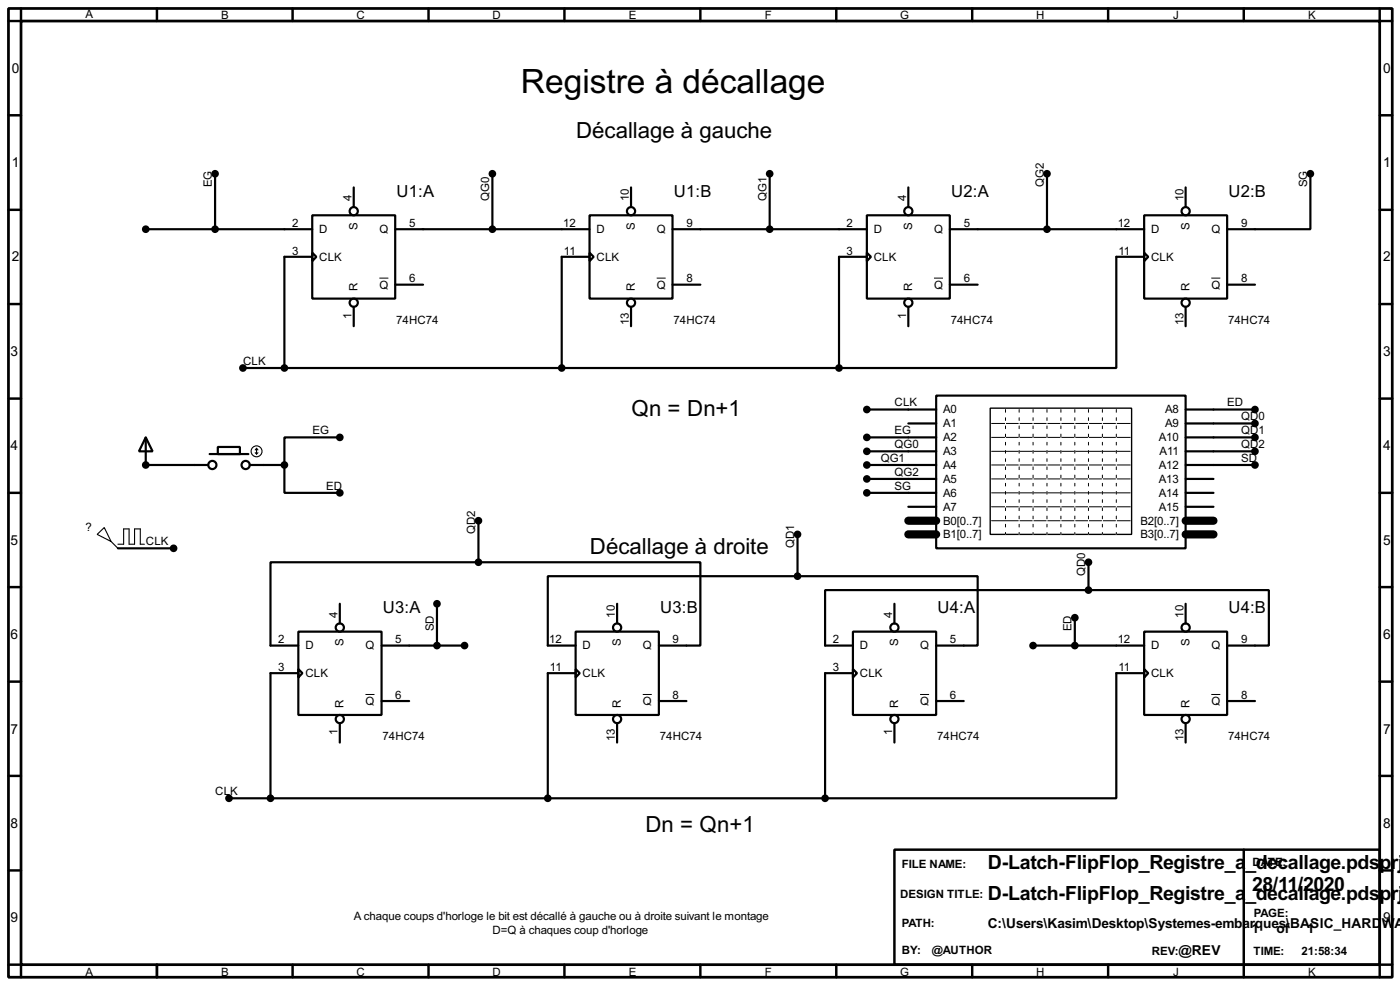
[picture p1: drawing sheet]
<svg xmlns="http://www.w3.org/2000/svg" width="256mm" height="180mm" viewBox="0 0 256 180" stroke-linecap="round" stroke-linejoin="round" font-family="sans-serif">
<path d="M1.6 1.6h253.5v177.3h-253.5zM3.9 3.9h248.9v172.7h-248.9z" fill="none" stroke="#000" stroke-width=".5"/>
<g fill="none" stroke="#000" stroke-width=".45">
<path d="M3.9 1.6v2.3h-2.3M28.8 1.6v2.3M53.6 1.6v2.3M78.5 1.6v2.3M103.4 1.6v2.3M128.3 1.6v2.3M153.2 1.6v2.3M178.1 1.6v2.3M203 1.6v2.3M227.9 1.6v2.3M252.8 1.6v2.3h2.3M1.6 21.1h2.3"/>
<path d="M1.6 38.4h2.3M252.8 21.1h2.3M252.8 38.4h2.3M1.6 55.7h2.3M252.8 55.7h2.3M1.6 73h2.3M252.8 73h2.3M1.6 90.2h2.3M252.8 90.2h2.3M1.6 107.5h2.3M252.8 107.5h2.3M1.6 124.8h2.3"/>
<path d="M252.8 124.8h2.3M1.6 142h2.3M1.6 159.3h2.3M163.9 155.5h88.9v21.1h-88.9zM227.9 155.5v23.4M252.8 142h2.3M252.8 159.3h2.3M1.6 176.6h2.3v2.3M28.8 176.6v2.3M53.6 176.6v2.3M78.5 176.6v2.3M103.4 176.6v2.3"/>
<path d="M128.3 176.6v2.3M153.2 176.6v2.3M178.1 176.6v2.3M203 176.6v2.3M255.1 176.6h-2.3v2.3"/>
</g>
<g fill="none" stroke="#000" stroke-width=".4">
<path d="M39.4 31.8v10.2M57.2 39.4h15.2v15.3h-15.2zM64.8 34.3v3.6M90.2 31.8v10.2M108 39.4h15.2v15.3h-15.2zM115.6 34.3v3.6M141 31.8v10.2M158.8 39.4h15.2v15.3h-15.2zM166.4 34.3v3.6M191.8 31.8v10.2M209.6 39.4h15.2v15.3h-15.2zM217.2 34.3v3.6"/>
<path d="M240.1 31.8v10.2h-15.3M26.7 42h30.5M57.2 46.3l.8 .7-.8 .8zM57.2 47h-5.1v20.4M64.8 56.2v3.5M72.4 42h35.6M72.4 52.1h5.1M108 46.3l.8 .7-.8 .8zM108 47h-5.1v20.4M115.6 56.2v3.5M123.2 42h35.6M123.2 52.1h5.1"/>
<path d="M158.8 46.3l.8 .7-.8 .8zM158.8 47h-5.1v20.4M166.4 56.2v3.5M174 42h35.6M174 52.1h5.1M209.6 46.3l.8 .7-.8 .8zM209.6 47h-5.1v20.4h-50.8M217.2 56.2v3.5M224.8 52.1h5.1M44.5 67.4h109.2M158.8 75h12.7M166.4 77.5h5.1"/>
<path d="M171.5 72.4h45.7v28h-45.7zM217.2 75h12.7M217.2 77.5h12.7M26.7 80.1l1.3 2.5h-2.5zM26.7 80.1v5h11.5M38.4 83.1h7.1M39.9 81.8h4.1v1.3h-4.1zM45.8 85.1h6.3M52.1 85.1v5.1h10.2M62.3 80.1h-10.2v5M87.7 95.3v7.6M146.1 97.8v7.7"/>
<path d="M158.8 80.1h12.7M158.8 82.6h12.7M158.8 85.1h12.7M158.8 90.2h12.7M158.8 87.7h12.7M166.4 92.8h5.1M217.2 80.1h12.7M217.2 82.6h12.7M217.2 85.1h12.7M217.2 90.2h5.1M217.2 87.7h5.1M217.2 92.8h5.1"/>
<path d="M21.6 100.4h10.2M54.7 115.6h15.2v15.3h-15.2zM62.3 110.5v3.6M69.9 118.2h15.2M80.1 110.5v7.7M87.7 102.9h40.6v15.3h-7.6M87.7 102.9h-38.1v15.3h5.1M105.5 115.6h15.2v15.3h-15.2zM113.1 110.5v3.6M146.1 105.5h33v12.7h-7.6M146.1 105.5h-45.7v12.7h5.1M156.3 115.6h15.2v15.3h-15.2z"/>
<path d="M163.9 110.5v3.6M189.3 118.2h20.3M196.9 113.1v5.1M199.4 108h33.1v10.2h-7.7M199.4 108h-48.2v10.2h5.1M199.4 102.9v5.1M209.6 115.6h15.2v15.3h-15.2zM217.2 110.5v3.6M54.7 122.5l.7 .7-.7 .8zM54.7 123.2h-5.1v22.9M62.3 132.4v3.5M69.9 128.3h5.1"/>
<path d="M105.5 122.5l.7 .7-.7 .8zM105.5 123.2h-5.1v22.9M113.1 132.4v3.5M120.7 128.3h5.1M156.3 122.5l.7 .7-.7 .8zM156.3 123.2h-5.1v22.9M163.9 132.4v3.5M171.5 128.3h5.1M209.6 122.5l.8 .7-.8 .8zM209.6 123.2h-5.1v22.9h-53.3M217.2 132.4v3.5M224.8 128.3h5.1"/>
<path d="M42 146.1h109.2"/>
<circle cx="64.8" cy="38.7" r=".75"/>
<circle cx="115.6" cy="38.7" r=".75"/>
<circle cx="166.4" cy="38.7" r=".75"/>
<circle cx="217.2" cy="38.7" r=".75"/>
<circle cx="64.8" cy="55.4" r=".75"/>
<circle cx="115.6" cy="55.4" r=".75"/>
<circle cx="166.4" cy="55.4" r=".75"/>
<circle cx="217.2" cy="55.4" r=".75"/>
<circle cx="38.9" cy="85.1" r=".75"/>
<circle cx="45" cy="85.1" r=".75"/>
<circle cx="62.2" cy="114.9" r=".75"/>
<circle cx="113" cy="114.9" r=".75"/>
<circle cx="163.8" cy="114.9" r=".75"/>
<circle cx="217.2" cy="114.9" r=".75"/>
<circle cx="62.2" cy="131.6" r=".75"/>
<circle cx="113" cy="131.6" r=".75"/>
<circle cx="163.8" cy="131.6" r=".75"/>
<circle cx="217.2" cy="131.6" r=".75"/>
</g>
<circle cx="26.7" cy="85.1" r=".2" fill="#000"/>
<g fill="none" stroke="#000" stroke-width=".18">
<path d="M69.5 50.9h1.7M120.3 50.9h1.7M171.1 50.9h1.7M221.9 50.9h1.7M181.7 77.5h25.4M181.7 80.1h25.4M181.7 82.6h25.4M181.7 85.1h25.4M181.7 87.7h25.4M181.7 90.2h25.4M181.7 92.8h25.4M181.7 95.3h25.4"/>
<path d="M67 127.1h1.6M117.8 127.1h1.6M168.6 127.1h1.6M221.9 127.1h1.7"/>
</g>
<g fill="#000" stroke="#000" stroke-width=".4">
<circle cx="39.4" cy="31.8" r=".5"/>
<circle cx="90.2" cy="31.8" r=".5"/>
<circle cx="141" cy="31.8" r=".5"/>
<circle cx="191.8" cy="31.8" r=".5"/>
<circle cx="240" cy="31.8" r=".5"/>
<circle cx="26.7" cy="42" r=".5"/>
<circle cx="39.4" cy="42" r=".5"/>
<circle cx="90.2" cy="42" r=".5"/>
<circle cx="141" cy="42" r=".5"/>
<circle cx="191.8" cy="42" r=".5"/>
<circle cx="44.5" cy="67.4" r=".5"/>
<circle cx="52.1" cy="67.4" r=".5"/>
<circle cx="102.9" cy="67.4" r=".5"/>
<circle cx="153.7" cy="67.4" r=".5"/>
<circle cx="158.8" cy="75" r=".5"/>
<circle cx="229.9" cy="77.5" r=".5"/>
<circle cx="229.9" cy="75" r=".5"/>
<circle cx="26.7" cy="85.1" r=".5"/>
<circle cx="52.1" cy="85.1" r=".5"/>
<circle cx="62.2" cy="80.1" r=".5"/>
<circle cx="62.2" cy="90.2" r=".5"/>
<circle cx="87.6" cy="95.3" r=".5"/>
<circle cx="146.1" cy="97.8" r=".5"/>
<circle cx="158.8" cy="87.7" r=".5"/>
<circle cx="158.8" cy="90.2" r=".5"/>
<circle cx="158.8" cy="82.6" r=".5"/>
<circle cx="158.8" cy="80.1" r=".5"/>
<circle cx="158.8" cy="85.1" r=".5"/>
<circle cx="229.9" cy="82.6" r=".5"/>
<circle cx="229.9" cy="80.1" r=".5"/>
<circle cx="229.9" cy="85.1" r=".5"/>
<circle cx="31.8" cy="100.4" r=".5"/>
<circle cx="80" cy="118.2" r=".5"/>
<circle cx="80" cy="110.5" r=".5"/>
<circle cx="85.1" cy="118.2" r=".5"/>
<circle cx="87.6" cy="102.9" r=".5"/>
<circle cx="146.1" cy="105.5" r=".5"/>
<circle cx="189.2" cy="118.2" r=".5"/>
<circle cx="196.9" cy="113.1" r=".5"/>
<circle cx="196.9" cy="118.2" r=".5"/>
<circle cx="199.4" cy="108" r=".5"/>
<circle cx="199.4" cy="102.9" r=".5"/>
<circle cx="41.9" cy="146.1" r=".5"/>
<circle cx="49.5" cy="146.1" r=".5"/>
<circle cx="100.3" cy="146.1" r=".5"/>
<circle cx="151.1" cy="146.1" r=".5"/>
</g>
<path d="M181.4 74.7h25.9v23.1h-25.9z" fill="none" stroke="#000" stroke-width=".25"/>
<path d="M184.2 75v22.8M186.7 75v22.8M189.3 75v22.8M191.8 75v22.8M194.4 75v22.8M196.9 75v22.8M199.4 75v22.8M202 75v22.8M204.5 75v22.8" fill="none" stroke="#fff" stroke-width=".18"/>
<path d="M184.2 75v22.8M186.7 75v22.8M189.3 75v22.8M191.8 75v22.8M194.4 75v22.8M196.9 75v22.8M199.4 75v22.8M202 75v22.8M204.5 75v22.8" fill="none" stroke="#000" stroke-width=".18" stroke-dasharray=".5 1"/>
<path d="M166.4 95.3h5.1M166.4 97.8h5.1M217.2 95.3h5.1M217.2 97.8h5.1" fill="none" stroke="#000" stroke-width="1.5"/>
<g fill="none" stroke="#000" stroke-width=".2">
<path d="M17.8 97.8l1.3-1.2 1.3 2.5zM20.4 99.1l1.2 1.3M21.6 99.6h1.1v-2.8h1v2.8h1v-2.8h1v2.8h.8M46.8 82.9l.2 .2M47 82.1v1M47 82.1l-.2 .3M47 82.1l.3 .3M47.3 82.9l-.3 .2"/>
<circle cx="47" cy="82.6" r="1"/>
</g>
<text font-size="6.9" x="95.4" y="16.9">Registre à décallage</text>
<g font-size="4.6">
<text x="105.5" y="25.2">Décallage à gauche</text>
<text x="115.7" y="76.1">Qn = Dn+1</text>
<text x="108.1" y="101.5">Décallage à droite</text>
<text x="118.2" y="152.3">Dn = Qn+1</text>
</g>
<g font-size="4">
<text x="181" y="159.1">D-Latch-FlipFlop_Registre_a</text>
<text x="228.2" y="159.1">_decallage.pdspr</text>
<text x="256.2" y="159.1">j</text>
<text x="181" y="164.8">D-Latch-FlipFlop_Registre_a</text>
<text x="228.2" y="164.8">_decallage.pdspr</text>
<text x="229.4" y="163.1">28/11/2020</text>
<text x="256.2" y="164.8">j</text>
</g>
<g font-size="3.4">
<text x="72.7" y="36">U1:A</text>
<text x="123.5" y="36">U1:B</text>
<text x="174.3" y="36">U2:A</text>
<text x="225.1" y="36">U2:B</text>
<text x="70.2" y="112.3">U3:A</text>
<text x="121" y="112.3">U3:B</text>
<text x="171.8" y="112.3">U4:A</text>
<text x="225.1" y="112.3">U4:B</text>
</g>
<g font-size="2.8">
<text x="2.2" y="13.4">0</text>
<text x="253.4" y="13.4">0</text>
<text x="2.2" y="30.6">1</text>
<text x="253.4" y="30.6">1</text>
<text x="2.2" y="47.9">2</text>
<text x="253.4" y="47.9">2</text>
<text x="1.9" y="65.2">3</text>
<text x="253.4" y="65.2">3</text>
<text x="1.9" y="82.4">4</text>
<text x="253.4" y="82.4">4</text>
<text x="1.9" y="99.7">5</text>
<text x="253.4" y="99.7">5</text>
<text x="1.9" y="117">6</text>
<text x="253.4" y="117">6</text>
<text x="1.9" y="134.3">7</text>
<text x="253.4" y="134.3">7</text>
<text x="1.9" y="151.5">8</text>
<text x="253.4" y="151.5">8</text>
<text x="1.9" y="168.8">9</text>
<text x="180.9" y="169.8">C:\Users\Kasim\Desktop\Systemes-embarques\BASIC_HARD</text>
<text x="229.3" y="170.8">1</text>
<text x="233.9" y="170.8">of</text>
<text x="239.4" y="170.8">1</text>
<text x="253.1" y="169.8">W</text>
<text x="253.4" y="168.8">9</text>
<text x="255.4" y="169.8">A</text>
<text x="215.9" y="174.9">@REV</text>
</g>
<g font-size="2.4">
<text x="15.6" y="3.2">A</text>
<text x="40.5" y="3.5">B</text>
<text x="65.3" y="3.5">C</text>
<text x="90.2" y="3.5">D</text>
<text x="115.2" y="3.5">E</text>
<text x="140.1" y="3.5">F</text>
<text x="164.9" y="3.5">G</text>
<text x="189.8" y="3.5">H</text>
<text x="214.9" y="3.5">J</text>
<text x="239.6" y="3.5">K</text>
<text x="38.8" y="34.3" transform="rotate(-90 38.8 34.3)">EG</text>
<text x="191.2" y="34.3" transform="rotate(-90 191.2 34.3)">QG2</text>
<text x="239.5" y="34.3" transform="rotate(-90 239.5 34.3)">SG</text>
<text x="53.5" y="41.6">2</text>
<text x="64.4" y="36.8" transform="rotate(-90 64.4 36.8)">4</text>
<text x="75" y="41.6">5</text>
<text x="89.6" y="36.8" transform="rotate(-90 89.6 36.8)">QG0</text>
<text x="103.2" y="41.6">12</text>
<text x="115.2" y="36.9" transform="rotate(-90 115.2 36.9)">10</text>
<text x="125.8" y="41.6">9</text>
<text x="140.4" y="36.8" transform="rotate(-90 140.4 36.8)">QG1</text>
<text x="155.1" y="41.6">2</text>
<text x="166" y="36.8" transform="rotate(-90 166 36.8)">4</text>
<text x="176.6" y="41.6">5</text>
<text x="204.8" y="41.6">12</text>
<text x="216.8" y="36.9" transform="rotate(-90 216.8 36.9)">10</text>
<text x="227.4" y="41.6">9</text>
<text x="53.5" y="46.6">3</text>
<text x="58.5" y="42.7">D</text>
<text x="58.5" y="47.7">CLK</text>
<text x="65.5" y="42" transform="rotate(-90 65.5 42)">S</text>
<text x="69.5" y="42.7">Q</text>
<text x="103.3" y="46.6">11</text>
<text x="109.3" y="42.7">D</text>
<text x="109.3" y="47.7">CLK</text>
<text x="116.3" y="42" transform="rotate(-90 116.3 42)">S</text>
<text x="120.3" y="42.7">Q</text>
<text x="155.1" y="46.6">3</text>
<text x="160.1" y="42.7">D</text>
<text x="160.1" y="47.7">CLK</text>
<text x="167.1" y="42" transform="rotate(-90 167.1 42)">S</text>
<text x="171.1" y="42.7">Q</text>
<text x="204.9" y="46.6">11</text>
<text x="210.9" y="42.7">D</text>
<text x="210.9" y="47.7">CLK</text>
<text x="217.9" y="42" transform="rotate(-90 217.9 42)">S</text>
<text x="221.9" y="42.7">Q</text>
<text x="65.5" y="53.3" transform="rotate(-90 65.5 53.3)">R</text>
<text x="69.5" y="52.8">Q</text>
<text x="75" y="51.7">6</text>
<text x="116.3" y="53.3" transform="rotate(-90 116.3 53.3)">R</text>
<text x="120.3" y="52.8">Q</text>
<text x="125.8" y="51.7">8</text>
<text x="167.1" y="53.3" transform="rotate(-90 167.1 53.3)">R</text>
<text x="171.1" y="52.8">Q</text>
<text x="176.6" y="51.7">6</text>
<text x="217.9" y="53.3" transform="rotate(-90 217.9 53.3)">R</text>
<text x="221.9" y="52.8">Q</text>
<text x="227.4" y="51.7">8</text>
<text x="64.4" y="58.3" transform="rotate(-90 64.4 58.3)">1</text>
<text x="72.6" y="59.3">74HC74</text>
<text x="115.2" y="59.5" transform="rotate(-90 115.2 59.5)">13</text>
<text x="123.4" y="59.3">74HC74</text>
<text x="166" y="58.3" transform="rotate(-90 166 58.3)">1</text>
<text x="174.2" y="59.3">74HC74</text>
<text x="216.8" y="59.5" transform="rotate(-90 216.8 59.5)">13</text>
<text x="225" y="59.3">74HC74</text>
<text x="44.5" y="66.7">CLK</text>
<text x="163.9" y="74.4">CLK</text>
<text x="172.8" y="75.7">A0</text>
<text x="213.4" y="75.7">A8</text>
<text x="224.8" y="74.4">ED</text>
<text x="227.4" y="76.9">QD0</text>
<text x="57.2" y="79.5">EG</text>
<text x="163.9" y="82">QG0</text>
<text x="163.9" y="79.5">EG</text>
<text x="172.8" y="78.2">A1</text>
<text x="172.8" y="80.8">A2</text>
<text x="172.8" y="83.3">A3</text>
<text x="212.3" y="80.8">A10</text>
<text x="212.4" y="83.3">A11</text>
<text x="213.4" y="78.2">A9</text>
<text x="227.4" y="79.5">QD1</text>
<text x="227.4" y="82">QD2</text>
<text x="59.7" y="89.6">ED</text>
<text x="161.3" y="84.5">QG1</text>
<text x="163.9" y="89.6">SG</text>
<text x="163.9" y="87.1">QG2</text>
<text x="172.8" y="85.8">A4</text>
<text x="172.8" y="88.4">A5</text>
<text x="212.3" y="85.8">A12</text>
<text x="212.3" y="88.4">A13</text>
<text x="227.4" y="84.5">SD</text>
<text x="172.8" y="90.9">A6</text>
<text x="172.8" y="93.5">A7</text>
<text x="212.3" y="90.9">A14</text>
<text x="212.3" y="93.5">A15</text>
<text x="15.7" y="97.3">?</text>
<text x="26.7" y="99.8">CLK</text>
<text x="87.1" y="97.8" transform="rotate(-90 87.1 97.8)">QD2</text>
<text x="145.5" y="100.3" transform="rotate(-90 145.5 100.3)">QD1</text>
<text x="172.8" y="96">B0[0..7]</text>
<text x="172.8" y="98.5">B1[0..7]</text>
<text x="208.9" y="96">B2[0..7]</text>
<text x="208.9" y="98.5">B3[0..7]</text>
<text x="198.8" y="105.4" transform="rotate(-90 198.8 105.4)">QD0</text>
<text x="61.8" y="113.1" transform="rotate(-90 61.8 113.1)">4</text>
<text x="112.7" y="113.1" transform="rotate(-90 112.7 113.1)">10</text>
<text x="163.5" y="113.1" transform="rotate(-90 163.5 113.1)">4</text>
<text x="216.8" y="113.1" transform="rotate(-90 216.8 113.1)">10</text>
<text x="51" y="117.8">2</text>
<text x="55.9" y="118.9">D</text>
<text x="63" y="118.2" transform="rotate(-90 63 118.2)">S</text>
<text x="67" y="118.9">Q</text>
<text x="72.4" y="117.8">5</text>
<text x="79.5" y="115.6" transform="rotate(-90 79.5 115.6)">SD</text>
<text x="100.6" y="117.8">12</text>
<text x="106.7" y="118.9">D</text>
<text x="113.8" y="118.2" transform="rotate(-90 113.8 118.2)">S</text>
<text x="117.8" y="118.9">Q</text>
<text x="123.2" y="117.8">9</text>
<text x="152.6" y="117.8">2</text>
<text x="157.5" y="118.9">D</text>
<text x="164.6" y="118.2" transform="rotate(-90 164.6 118.2)">S</text>
<text x="168.6" y="118.9">Q</text>
<text x="174" y="117.8">5</text>
<text x="196.3" y="115.6" transform="rotate(-90 196.3 115.6)">ED</text>
<text x="204.8" y="117.8">12</text>
<text x="210.9" y="118.9">D</text>
<text x="217.9" y="118.2" transform="rotate(-90 217.9 118.2)">S</text>
<text x="221.9" y="118.9">Q</text>
<text x="227.4" y="117.8">9</text>
<text x="51" y="122.8">3</text>
<text x="55.9" y="123.9">CLK</text>
<text x="100.8" y="122.8">11</text>
<text x="106.7" y="123.9">CLK</text>
<text x="152.6" y="122.8">3</text>
<text x="157.5" y="123.9">CLK</text>
<text x="204.9" y="122.8">11</text>
<text x="210.9" y="123.9">CLK</text>
<text x="63" y="129.5" transform="rotate(-90 63 129.5)">R</text>
<text x="67" y="129">Q</text>
<text x="72.4" y="127.9">6</text>
<text x="113.8" y="129.5" transform="rotate(-90 113.8 129.5)">R</text>
<text x="117.8" y="129">Q</text>
<text x="123.2" y="127.9">8</text>
<text x="164.6" y="129.5" transform="rotate(-90 164.6 129.5)">R</text>
<text x="168.6" y="129">Q</text>
<text x="174" y="127.9">6</text>
<text x="217.9" y="129.5" transform="rotate(-90 217.9 129.5)">R</text>
<text x="221.9" y="129">Q</text>
<text x="227.4" y="127.9">8</text>
<text x="61.8" y="134.6" transform="rotate(-90 61.8 134.6)">1</text>
<text x="70.1" y="135.5">74HC74</text>
<text x="112.7" y="135.7" transform="rotate(-90 112.7 135.7)">13</text>
<text x="120.9" y="135.5">74HC74</text>
<text x="163.5" y="134.6" transform="rotate(-90 163.5 134.6)">1</text>
<text x="171.7" y="135.5">74HC74</text>
<text x="216.8" y="135.7" transform="rotate(-90 216.8 135.7)">13</text>
<text x="225" y="135.5">74HC74</text>
<text x="39.4" y="145.5">CLK</text>
<text x="165.2" y="158.9">FILE NAME:</text>
<text x="229.4" y="158.4">DATE:</text>
<text x="164.9" y="164.3">DESIGN TITLE:</text>
<text x="229.7" y="167.8">PAGE:</text>
<text x="64.8" y="168.3">A chaque coups d'horloge le bit est décallé à gauche ou à droite suivant le montage</text>
<text x="90.2" y="170.9">D=Q à chaques coup d'horloge</text>
<text x="165.2" y="169.7">PATH:</text>
<text x="15.6" y="178.6">A</text>
<text x="40.5" y="178.6">B</text>
<text x="65.3" y="178.6">C</text>
<text x="90.2" y="178.6">D</text>
<text x="115.2" y="178.6">E</text>
<text x="140.1" y="178.6">F</text>
<text x="164.9" y="178.6">G</text>
<text x="165.2" y="174.7">BY:</text>
<text x="170.7" y="174.7">@AUTHOR</text>
<text x="189.8" y="178.6">H</text>
<text x="211" y="174.7">REV:</text>
<text x="214.9" y="178.6">J</text>
<text x="229.6" y="174.7">TIME:</text>
<text x="238.5" y="174.7">21:58:34</text>
<text x="239.6" y="178.6">K</text>
</g>
</svg>
